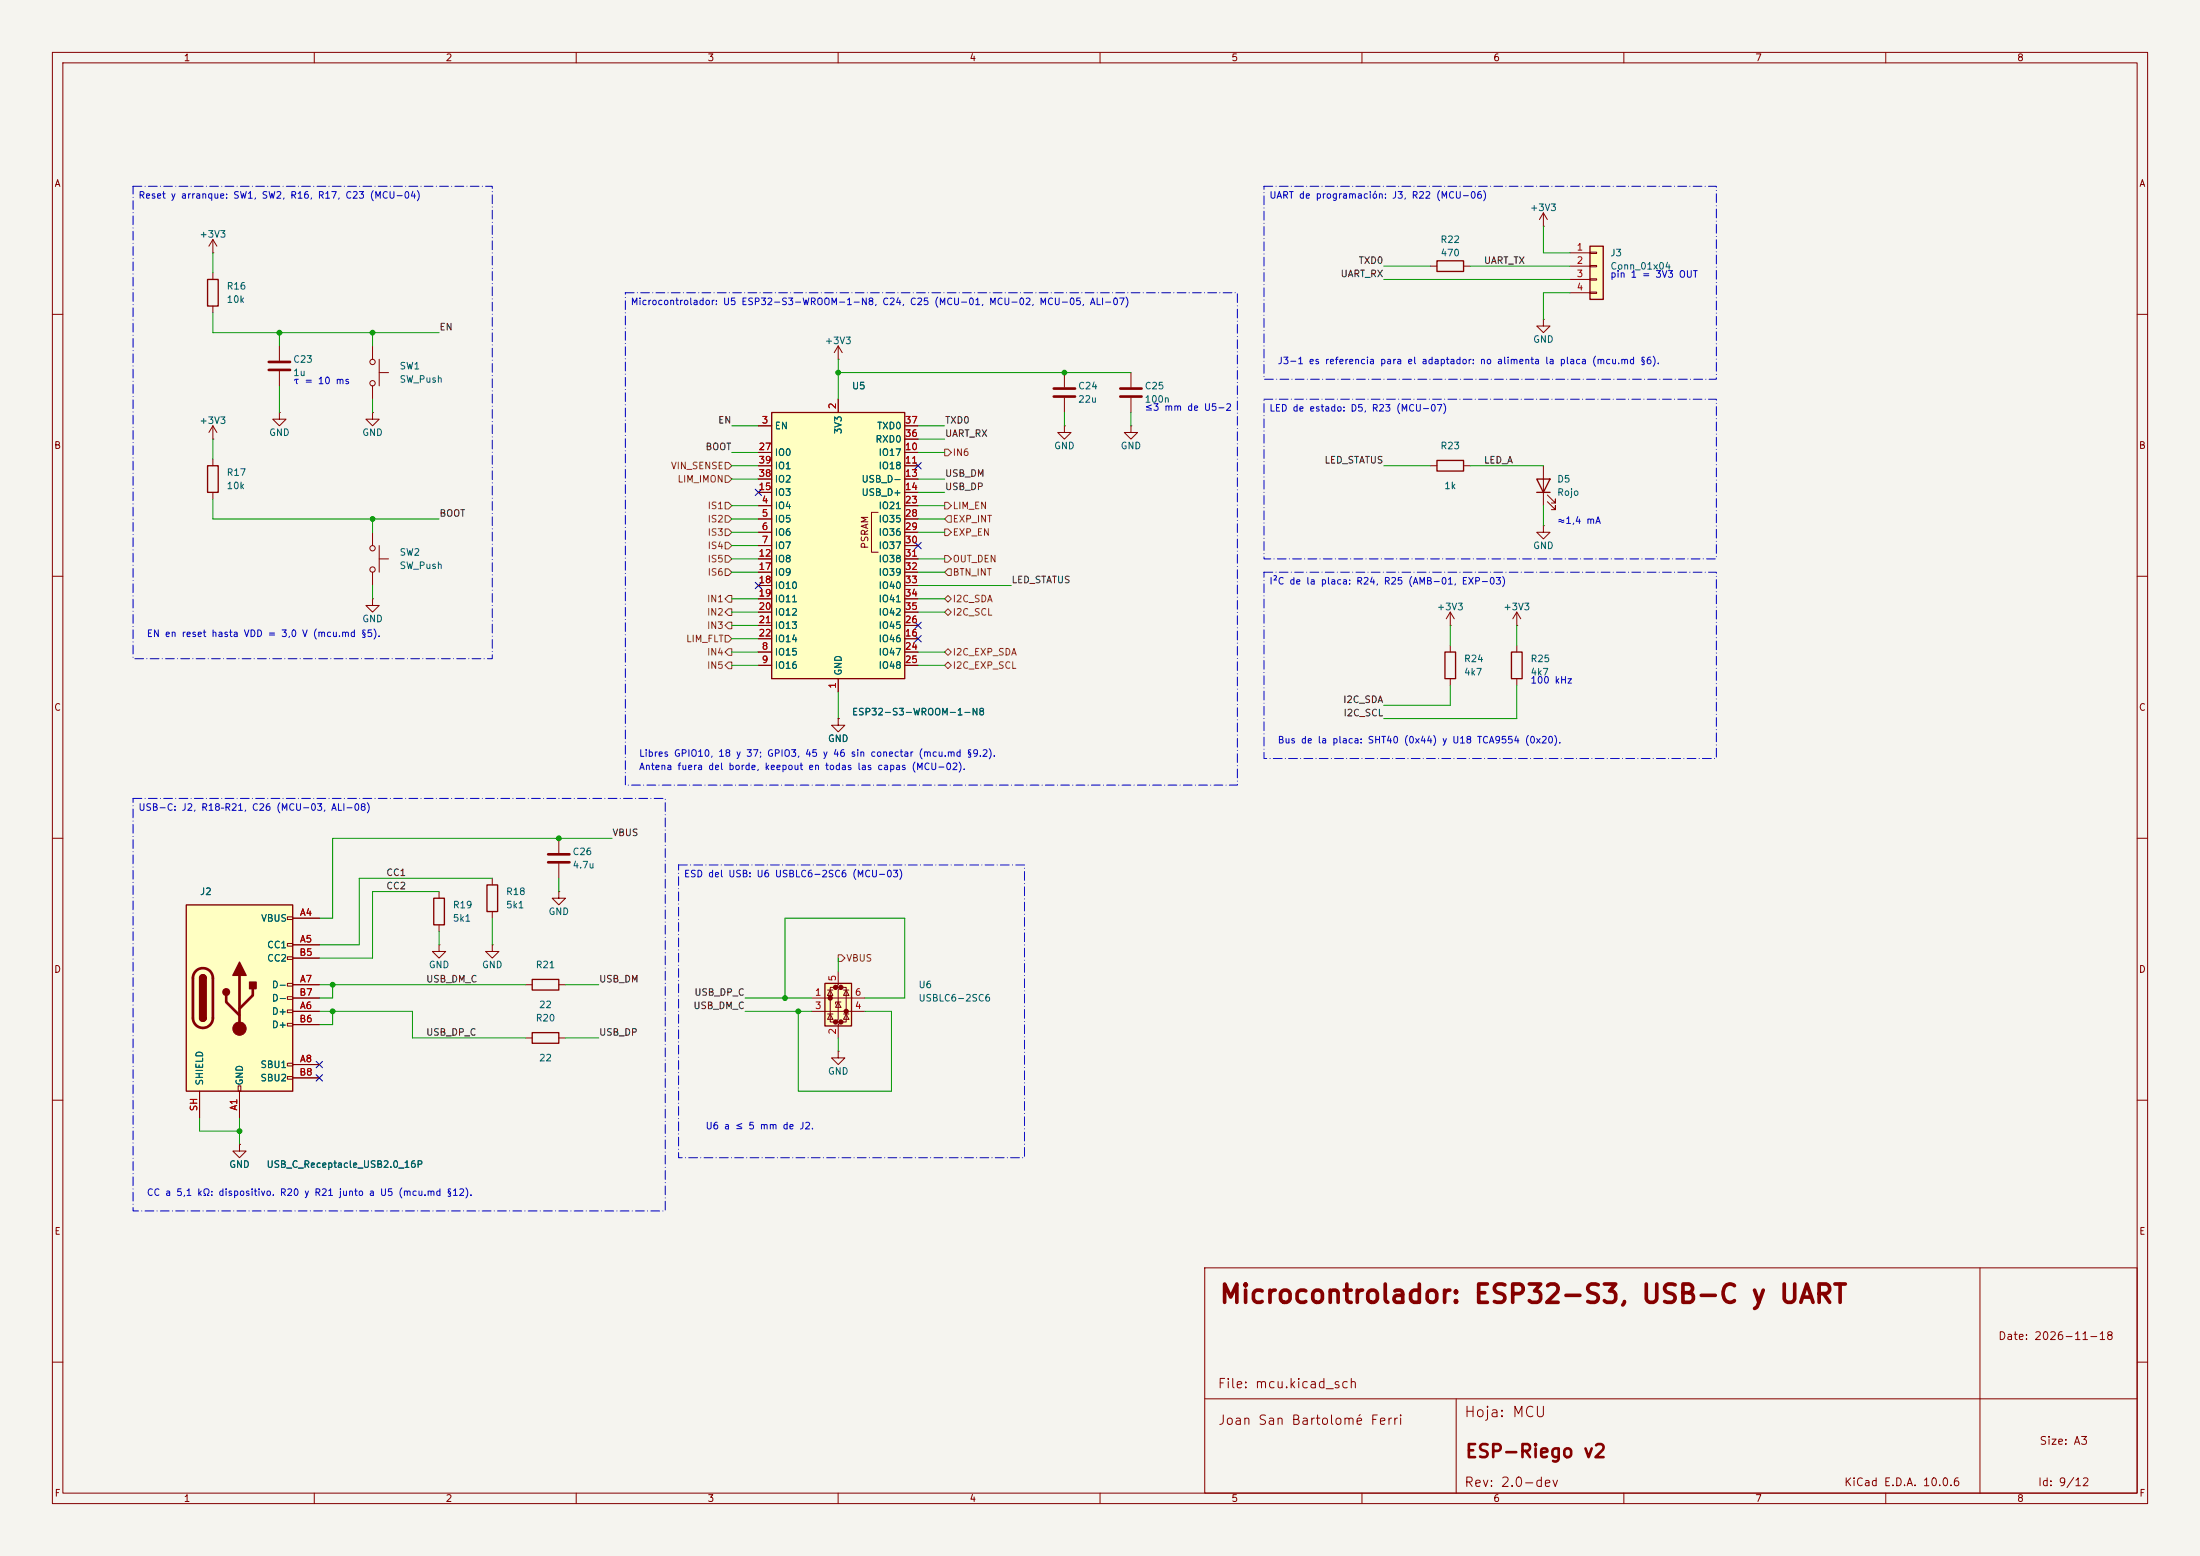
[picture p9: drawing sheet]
<svg xmlns="http://www.w3.org/2000/svg" width="420mm" height="297mm" viewBox="0 0 420 297" stroke-linecap="round" stroke-linejoin="round" font-family="sans-serif">
<path d="M0 0h420v297h-420z" fill="#f5f4ef" stroke="#f5f4ef" stroke-width=".19"/>
<g fill="none" stroke="#840000" stroke-width=".19">
<path d="M10 10h400v277h-400zM12 12h396v273h-396zM60 10v2M110 10v2M160 10v2M210 10v2M260 10v2M310 10v2M360 10v2M10 60h2M408 60h2M10 110h2"/>
<path d="M276.9 119.4h.1M276.9 116.8l-.8 1.3M276.9 116.8l.7 1.3M276.9 116.8v2.6M289.6 119.4h.1M289.6 116.8l-.8 1.3M289.6 116.8l.7 1.3M289.6 116.8v2.6M408 110h2M10 160h2M408 160h2M10 210h2"/>
<path d="M408 210h2M230 242h178v43h-178zM378 242v43M10 260h2M230 267h178M278 267v18M408 260h2M60 285v2M110 285v2M160 285v2M210 285v2M260 285v2"/>
<path d="M310 285v2M360 285v2"/>
</g>
<path d="M157.5 187.7h5.1v8.1h-5.1z" fill="#ffffc2"/>
<g fill="#840000" stroke="#840000" stroke-width=".51">
<circle cx="158.5" cy="190.5" r=".25"/>
<circle cx="159.5" cy="188.5" r=".25"/>
<circle cx="159.5" cy="195.1" r=".25"/>
<circle cx="160.5" cy="188.5" r=".25"/>
<circle cx="160.5" cy="195.1" r=".25"/>
<circle cx="161.5" cy="193" r=".25"/>
</g>
<g fill="none" stroke="#840000" stroke-width=".19">
<path d="M40.6 52.1v1.2M40.6 58.4v1.3M53.3 78.7v1.3h1.3l-1.3 1.3-1.2-1.3h1.2M53.3 78.7h.1M71.1 78.7v1.3h1.3l-1.3 1.3-1.3-1.3h1.3M71.1 78.7h.1M160 68.6h.1M160 66v2.6M160 66l-.7 1.3M160 66l.8 1.3M294.6 61v1.2h1.3l-1.3 1.3-1.2-1.3h1.2M294.6 61h.1"/>
<path d="M40.6 87.6v1.3M40.6 94v1.3M71.1 114.3v1.3h1.3l-1.3 1.2-1.3-1.2h1.3M71.1 114.3h.1M71.1 101.6v2.5M71.1 109.2v2.6M72.4 106.7h1.8M72.4 104.1v5.1M160 137.2v1.2h1.3l-1.3 1.3-1.3-1.3h1.3M160 137.2h.1M276.9 123.2v1.3M276.9 129.5v1.3"/>
<path d="M154.9 190.5h10.2M154.9 193h10.2M158 193.5h1M158 189h1M158.5 189l.5 1h-1zM158.5 193.5l.5 1.1h-1zM159.5 188.5h-1v6.6h1M160 185.4v2.6l-.5 .5h1l-.5 .5v5.6l-.5 .5h1l-.5 .5v2.5M160 191.3l.5 1h-1zM160.5 191.3h-1v.3M160.5 188.5h1v6.6h-1M161 193.5h1.1"/>
<path d="M161 189h1.1M161.5 189l.6 1h-1.1zM161.5 193.5l.6 1.1h-1.1zM160 200.7v1.2h1.3l-1.3 1.3-1.3-1.3h1.3M160 200.7h.1"/>
<circle cx="71.1" cy="108.7" r=".51"/>
<circle cx="71.1" cy="104.6" r=".51"/>
</g>
<path d="M39.6 53.3h2.1v5.1h-2.1zM39.6 88.9h2.1v5.1h-2.1zM275.8 124.5h2.1v5h-2.1zM157.5 187.7h5.1v8.1h-5.1z" fill="none" stroke="#840000" stroke-width=".25"/>
<path d="M147.3 78.7h25.4v50.8h-25.4z" fill="#ffffc2"/>
<path d="M274.3 49.8h5.1v2h-5.1zM147.3 78.7h25.4v50.8h-25.4zM274.3 87.9h5.1v2h-5.1zM293.4 91.4h2.5l-1.3 2.6zM293.4 94h2.5M288.5 124.5h2.1v5h-2.1z" fill="none" stroke="#840000" stroke-width=".25"/>
<g fill="none" stroke="#840000" stroke-width=".19">
<path d="M40.6 48.3h.1M40.6 45.7v2.6M40.6 45.7l-.7 1.3M40.6 45.7l.8 1.3M273 50.8h1.3M279.4 50.8h1.3M294.6 43.2h.1M294.6 40.6v2.6M294.6 40.6l-.7 1.3M294.6 40.6l.8 1.3M53.3 66v2.8M53.3 70.9v2.8"/>
<path d="M71.1 66v2.6M71.1 73.7v2.5M72.4 71.1h1.8M72.4 68.6v5.1M160 76.2v2.5M203.2 71.1v2.8M203.2 75.9v2.8M215.9 71.1v2.8M215.9 75.9v2.8M40.6 83.8h.1M40.6 81.3l-.7 1.3M40.6 81.3l.8 1.3"/>
<path d="M40.6 81.3v2.5M144.8 81.3h2.5M144.8 96.5h2.5M144.8 99.1h2.5M144.8 86.4h2.5M144.8 88.9h2.5M144.8 91.4h2.5M144.8 94h2.5M167.6 97.8h-1.2v7.6h1.2M172.7 81.3h2.6M172.7 96.5h2.6M172.7 99.1h2.6"/>
<path d="M172.7 86.4h2.6M172.7 88.9h2.6M172.7 91.4h2.6M172.7 94h2.6M172.7 83.8h2.6M203.2 81.3v1.3h1.3l-1.3 1.2-1.3-1.2h1.3M203.2 81.3h.1M215.9 81.3v1.3h1.3l-1.3 1.2-1.3-1.2h1.3M215.9 81.3h.1M273 88.9h1.3M279.4 88.9h1.3M294.6 88.9v7.6"/>
<path d="M295.4 95.8l1.5 1.5v-.8v.8h-.7M295.4 94.5l1.5 1.5v-.7v.7h-.7M144.8 101.6h2.5M144.8 104.1h2.5M144.8 106.7h2.5M144.8 109.2h2.5M144.8 111.8h2.5M144.8 114.3h2.5M144.8 116.8h2.5M144.8 119.4h2.5M172.7 101.6h2.6M172.7 104.1h2.6"/>
<path d="M172.7 106.7h2.6M172.7 109.2h2.6M172.7 111.8h2.6M172.7 114.3h2.6M172.7 116.8h2.6M172.7 119.4h2.6M294.6 100.3v1.3h1.3l-1.3 1.3-1.2-1.3h1.2M294.6 100.3h.1M144.8 124.5h2.5M144.8 127h2.5M144.8 121.9h2.5M160 129.5v2.6"/>
<path d="M172.7 124.5h2.6M172.7 127h2.6M172.7 121.9h2.6M289.6 123.2v1.3M289.6 129.5v1.3M83.8 180.3v1.3h1.3l-1.3 1.3-1.3-1.3h1.3M83.8 180.3h.1M45.7 218.4v1.3h1.3l-1.3 1.3-1.3-1.3h1.3M45.7 218.4h.1"/>
<circle cx="71.1" cy="73.2" r=".51"/>
<circle cx="71.1" cy="69.1" r=".51"/>
</g>
<path d="M51.3 69.1h4.1M51.3 70.6h4.1M201.2 74.2h4M201.2 75.7h4M213.9 74.2h4M213.9 75.7h4" fill="none" stroke="#840000" stroke-width=".51"/>
<path d="M35.6 172.7h20.3v35.6h-20.3z" fill="#ffffc2"/>
<g fill="none" stroke="#840000" stroke-width=".19">
<path d="M54.9 175h1v.5h-1zM55.9 175.3h5.1M83.8 170.2v1.3M83.8 176.5v1.3M94 167.6v1.3M94 174v1.3M106.7 170.2v1.3h1.2l-1.2 1.2-1.3-1.2h1.3M106.7 170.2h.1M106.7 160v2.8M106.7 164.8v2.8M54.9 180.1h1v.5h-1zM54.9 182.6h1v.5h-1z"/>
<path d="M54.9 187.7h1v.5h-1zM54.9 190.2h1v.6h-1zM54.9 192.8h1v.5h-1zM54.9 195.3h1v.5h-1zM55.9 180.3h5.1M55.9 193h5.1M55.9 188h5.1M55.9 182.9h5.1M55.9 195.6h5.1M55.9 190.5h5.1M94 180.3v1.3h1.2l-1.2 1.3-1.3-1.3h1.3M94 180.3h.1"/>
<path d="M100.3 188h1.3M100.3 198.1h1.3M106.7 188h1.2M106.7 198.1h1.2M38.1 208.3v5.1M45.5 207.3h.5v1h-.5zM45.7 208.3v5.1M54.9 202.9h1v.6h-1zM54.9 205.5h1v.5h-1zM55.9 203.2h5.1M55.9 205.7h5.1"/>
</g>
<path d="M35.6 172.7h20.3v35.6h-20.3zM82.8 171.5h2v5h-2zM93 168.9h2v5.1h-2zM38.1 186.7a.64 .64 0 0 1 .6-.6 .64 .64 0 0 1 .7 .6M38.1 194.3a.64 .64 0 0 0 .6 .6 .64 .64 0 0 0 .7-.6M101.6 197.1h5.1v2h-5.1zM101.6 186.9h5.1v2.1h-5.1z" fill="none" stroke="#840000" stroke-width=".25"/>
<path d="M104.6 163.1h4.1M104.6 164.6h4.1M37.4 185.4a1.9 1.9 0 0 1 2.1-.5 1.9 1.9 0 0 1 1.1 1.8v7.6a1.91 1.91 0 0 1-1.9 1.9 1.91 1.91 0 0 1-1.9-1.9v-7.8l.2-.6zM43.2 190v1.3l2.5 2.5M45.7 186.2v10.1M48.3 188.7v1.3l-2.6 2.5" fill="none" stroke="#840000" stroke-width=".51"/>
<g fill="#840000" stroke="#840000" stroke-width=".25">
<path d="M38.1 186.7h1.3v7.6h-1.3z"/>
<path d="M38.3 186.2a.64 .64 0 0 1 .7-.1 .64 .64 0 0 1 .4 .6h-1.3z"/>
<path d="M38.1 194.3h1.3a.64 .64 0 0 1-.7 .6 .64 .64 0 0 1-.6-.6z"/>
<path d="M45.7 183.6l1.3 2.6h-2.6z"/>
<path d="M47.6 187.5h1.3v1.2h-1.3z"/>
<circle cx="43.2" cy="189.4" r=".63"/>
</g>
<circle cx="45.7" cy="196.3" r="1.27" fill="#840000" stroke="#840000" stroke-width=".19"/>
<path d="M303.5 47h2.6v10.2h-2.6z" fill="#ffffc2"/>
<path d="M303.5 47h2.6v10.2h-2.6z" fill="none" stroke="#840000" stroke-width=".25"/>
<g fill="none" stroke="#840000" stroke-width=".19">
<path d="M299.7 48.3h3.8M299.7 50.8h3.8M299.7 53.3h3.8M299.7 55.9h3.8M303.5 48.1h1.3v.3h-1.3zM303.5 50.7h1.3v.2h-1.3zM303.5 53.2h1.3v.3h-1.3zM303.5 55.8h1.3v.2h-1.3zM160 76.2v2.5M144.8 81.3h2.5M144.8 96.5h2.5M144.8 99.1h2.5"/>
<path d="M144.8 86.4h2.5M144.8 88.9h2.5M144.8 91.4h2.5M144.8 94h2.5M172.7 81.3h2.6M172.7 96.5h2.6M172.7 99.1h2.6M172.7 86.4h2.6M172.7 88.9h2.6M172.7 91.4h2.6M172.7 94h2.6M172.7 83.8h2.6"/>
<path d="M144.8 101.6h2.5M144.8 104.1h2.5M144.8 106.7h2.5M144.8 109.2h2.5M144.8 111.8h2.5M144.8 114.3h2.5M144.8 116.8h2.5M144.8 119.4h2.5M172.7 101.6h2.6M172.7 104.1h2.6M172.7 106.7h2.6M172.7 109.2h2.6"/>
<path d="M172.7 111.8h2.6M172.7 114.3h2.6M172.7 116.8h2.6M172.7 119.4h2.6M144.8 124.5h2.5M144.8 127h2.5M144.8 121.9h2.5M160 137.2h.1M160 129.5v2.6M172.7 124.5h2.6M172.7 127h2.6M172.7 121.9h2.6"/>
<path d="M55.9 175.3h5.1M55.9 180.3h5.1M55.9 193h5.1M55.9 188h5.1M55.9 182.9h5.1M55.9 195.6h5.1M55.9 190.5h5.1M38.1 208.3v5.1M45.7 218.4h.1M45.7 208.3v5.1M55.9 203.2h5.1M55.9 205.7h5.1"/>
</g>
<g fill="none" stroke="#725600" stroke-width=".19">
<path d="M138.4 98.4h.7l.6 .7-.6 .6h-.7zM138.4 88.3h.7l.6 .6-.6 .6h-.7zM138.4 95.9h.7l.6 .6-.6 .7h-.7zM138.4 90.8h.7l.6 .6-.6 .7h-.7zM180.3 85.7h.7l.6 .7-.6 .6h-.7zM180.3 95.9h.7l.6 .6-.6 .7h-.7zM181 98.4h.6v1.3h-.6l-.7-.6zM138.4 101h.7l.6 .6-.6 .6h-.7zM138.4 103.5h.7l.6 .6-.6 .7h-.7zM138.4 106h.7l.6 .7-.6 .6h-.7zM138.4 108.6h.7l.6 .6-.6 .7h-.7zM139.1 116.2h.6v1.3h-.6l-.7-.7z"/>
<path d="M139.1 113.7h.6v1.2h-.6l-.7-.6zM139.1 118.7h.6v1.3h-.6l-.7-.6zM180.3 106h.7l.6 .7-.6 .6h-.7zM180.3 114.3l.7-.6 .6 .6-.6 .6zM180.3 116.8l.7-.6 .6 .6-.6 .7zM180.3 101h.7l.6 .6-.6 .6h-.7zM181 108.6h.6v1.3h-.6l-.7-.7zM138.4 121.3h.7l.6 .6-.6 .7h-.7zM139.1 126.4h.6v1.2h-.6l-.7-.6zM139.1 123.8h.6v1.3h-.6l-.7-.6zM180.3 127l.7-.6 .6 .6-.6 .6zM181 123.8l.6 .7-.6 .6-.7-.6z"/>
<path d="M160 182.2h.7l.6 .7-.6 .6h-.7z"/>
</g>
<g fill="none" stroke="#009600" stroke-width=".19">
<path d="M40.6 59.7v3.8h43.2M40.6 48.3v3.8M264.2 50.8h8.8M264.2 53.3h35.5M280.7 50.8h19M294.6 43.2v5.1h5.1M299.7 55.9h-5.1v5.1M53.3 63.5v2.5M53.3 73.7v5M71.1 63.5v2.5M71.1 76.2v2.5M160 68.6v7.6"/>
<path d="M160 71.1h55.9M203.2 78.7v2.6M215.9 78.7v2.6M40.6 95.3v3.8h43.2M40.6 83.8v3.8M71.1 99.1v2.5M139.7 88.9h5.1M139.7 99.1h5.1M139.7 81.3h5.1M139.7 91.4h5.1M139.7 96.5h5.1M139.7 86.4h5.1"/>
<path d="M175.3 99.1h5M175.3 83.8h5M175.3 81.3h5M175.3 91.4h5M175.3 94h5M175.3 96.5h5M175.3 86.4h5M264.2 88.9h8.8M280.7 88.9h13.9M294.6 96.5v3.8M71.1 111.8v2.5M139.7 104.1h5.1"/>
<path d="M139.7 106.7h5.1M139.7 109.2h5.1M139.7 114.3h5.1M139.7 116.8h5.1M139.7 119.4h5.1M139.7 101.6h5.1M175.3 106.7h5M175.3 109.2h5M175.3 114.3h5M175.3 116.8h5M175.3 101.6h5M175.3 111.8h17.7"/>
<path d="M276.9 119.4v3.8M289.6 119.4v3.8M139.7 127h5.1M139.7 124.5h5.1M139.7 121.9h5.1M160 132.1v5.1M175.3 127h5M175.3 124.5h5M276.9 130.8v3.8h-12.7M289.6 130.8v6.4h-25.4M83.8 170.2h-12.7v12.7h-10.1M83.8 177.8v2.5"/>
<path d="M94 167.6h-25.4v12.7h-7.6M94 175.3v5M106.7 167.6v2.6M116.8 160h-53.3v15.3h-2.5M61 188h39.3M61 193h17.7v5.1h21.6M63.5 188v2.5h-2.5M63.5 193v2.6h-2.5M107.9 188h6.4M107.9 198.1h6.4M142.2 190.5h12.7M142.2 193h12.7"/>
<path d="M149.9 190.5v-15.2h22.8v15.2h-7.6M152.4 193v15.3h17.8v-15.3h-5.1M160 182.9v2.5M160 198.1v2.6M38.1 213.4v2.5h7.6M45.7 213.4v5"/>
</g>
<g fill="none" stroke="#000084" stroke-width=".19">
<path d="M144.2 93.4l1.2 1.2M145.4 93.4l-1.2 1.2M174.7 88.3l1.2 1.2M175.9 88.3l-1.2 1.2M144.2 111.2l1.2 1.2M145.4 111.2l-1.2 1.2M174.7 118.8l1.2 1.2M174.7 103.5l1.2 1.2M175.9 118.8l-1.2 1.2M175.9 103.5l-1.2 1.2M174.7 121.3l1.2 1.2M175.9 121.3l-1.2 1.2"/>
<path d="M60.4 205.1l1.2 1.2M60.4 202.6l1.2 1.2M61.6 205.1l-1.2 1.2M61.6 202.6l-1.2 1.2"/>
</g>
<path d="M25.4 35.6h68.6v90.1h-68.6zM241.3 35.6h86.4v36.8h-86.4zM119.4 55.9h116.8v94h-116.8zM241.3 76.2h86.4v30.5h-86.4zM241.3 109.2h86.4v35.6h-86.4zM25.4 152.4h101.6v78.7h-101.6zM129.5 165.1h66.1v55.9h-66.1z" fill="none" stroke="#0000c2" stroke-width=".19" stroke-dasharray="1.7 .6 0 .6"/>
<g fill="#009600" stroke="#009600" stroke-width=".19">
<circle cx="45.7" cy="215.9" r=".46"/>
<circle cx="63.5" cy="188" r=".46"/>
<circle cx="63.5" cy="193" r=".46"/>
<circle cx="160" cy="71.1" r=".46"/>
<circle cx="71.1" cy="63.5" r=".46"/>
<circle cx="71.1" cy="99.1" r=".46"/>
<circle cx="53.3" cy="63.5" r=".46"/>
<circle cx="106.7" cy="160" r=".46"/>
<circle cx="149.9" cy="190.5" r=".46"/>
<circle cx="152.4" cy="193" r=".46"/>
<circle cx="203.2" cy="71.1" r=".46"/>
</g>
<text font-size="3.5" fill="#840000" x="232.6" y="249.6">Microcontrolador: ESP32-S3, USB-C y UART</text>
<text font-size="2.5" fill="#840000" x="279.6" y="278.9">ESP-Riego v2</text>
<text font-size="2" fill="#840000" x="279.4" y="271">Hoja: MCU</text>
<g font-size="1.8" fill="#840000">
<text x="232.3" y="265.5">File: mcu.kicad_sch</text>
<text x="232.4" y="272.4">Joan San Bartolomé Ferri</text>
<text x="279.4" y="284.3">Rev: 2.0-dev</text>
</g>
<g font-size="1.5" fill="#840000">
<text x="381.4" y="256.1">Date: 2026-11-18</text>
<text x="389.2" y="276.1">Size: A3</text>
<text x="351.9" y="284">KiCad E.D.A. 10.0.6</text>
<text x="388.9" y="284">Id: 9/12</text>
</g>
<g font-size="1.3" fill="#840000">
<text x="35" y="12">1</text>
<text x="85" y="12">2</text>
<text x="135" y="12">3</text>
<text x="185" y="12">4</text>
<text x="235" y="12">5</text>
<text x="285" y="12">6</text>
<text x="335" y="12">7</text>
<text x="385" y="12">8</text>
<text x="10.3" y="36">A</text>
<text x="408.3" y="36">A</text>
<text x="10.2" y="86">B</text>
<text x="408.2" y="86">B</text>
<text x="166.1" y="104.9" transform="rotate(-90 166.1 104.9)">PSRAM</text>
<text x="10.2" y="136">C</text>
<text x="408.2" y="136">C</text>
<text x="10.2" y="186">D</text>
<text x="408.2" y="186">D</text>
<text x="10.3" y="236">E</text>
<text x="408.3" y="236">E</text>
<text x="10.3" y="286">F</text>
<text x="35" y="287">1</text>
<text x="85" y="287">2</text>
<text x="135" y="287">3</text>
<text x="185" y="287">4</text>
<text x="235" y="287">5</text>
<text x="285" y="287">6</text>
<text x="335" y="287">7</text>
<text x="385" y="287">8</text>
<text x="408.3" y="286">F</text>
</g>
<g font-size="1.3" fill="#0000c2">
<text x="26.3" y="38.2">Reset y arranque: SW1, SW2, R16, R17, C23 (MCU-04)</text>
<text x="242.2" y="38.2">UART de programación: J3, R22 (MCU-06)</text>
<text x="307.3" y="53.3">pin 1 = 3V3 OUT</text>
<text x="120.3" y="58.5">Microcontrolador: U5 ESP32-S3-WROOM-1-N8, C24, C25 (MCU-01, MCU-02, MCU-05, ALI-07)</text>
<text x="243.8" y="69.8">J3-1 es referencia para el adaptador: no alimenta la placa (mcu.md §6).</text>
<text x="55.9" y="73.6">τ = 10 ms</text>
<text x="218.4" y="78.7">≤3 mm de U5-2</text>
<text x="242.2" y="78.9">LED de estado: D5, R23 (MCU-07)</text>
<text x="297.2" y="100.3">≈1,4 mA</text>
<text x="242.2" y="111.9">I²C de la placa: R24, R25 (AMB-01, EXP-03)</text>
<text x="27.9" y="121.9">EN en reset hasta VDD = 3,0 V (mcu.md §5).</text>
<text x="292.1" y="130.8">100 kHz</text>
<text x="243.8" y="142.2">Bus de la placa: SHT40 (0x44) y U18 TCA9554 (0x20).</text>
<text x="121.9" y="144.8">Libres GPIO10, 18 y 37; GPIO3, 45 y 46 sin conectar (mcu.md §9.2).</text>
<text x="121.9" y="147.3">Antena fuera del borde, keepout en todas las capas (MCU-02).</text>
<text x="26.3" y="155.1">USB-C: J2, R18–R21, C26 (MCU-03, ALI-08)</text>
<text x="130.5" y="167.8">ESD del USB: U6 USBLC6-2SC6 (MCU-03)</text>
<text x="134.6" y="215.9">U6 a ≤ 5 mm de J2.</text>
<text x="27.9" y="228.6">CC a 5,1 kΩ: dispositivo. R20 y R21 junto a U5 (mcu.md §12).</text>
</g>
<g font-size="1.3" fill="#006464">
<text x="292" y="40.6">+3V3</text>
<text x="38" y="45.7">+3V3</text>
<text x="274.9" y="46.7">R22</text>
<text x="274.9" y="49.2">470</text>
<text x="307.3" y="49.2">J3</text>
<text x="307.3" y="51.8">Conn_01x04</text>
<text x="43.2" y="55.6">R16</text>
<text x="43.2" y="58.1">10k</text>
<text x="157.4" y="66">+3V3</text>
<text x="292.6" y="65.7">GND</text>
<text x="55.9" y="69.5">C23</text>
<text x="76.2" y="70.8">SW1</text>
<text x="55.9" y="72.1">1u</text>
<text x="76.2" y="73.4">SW_Push</text>
<text x="162.5" y="74.6">U5</text>
<text x="205.7" y="74.6">C24</text>
<text x="205.7" y="77.2">22u</text>
<text x="218.4" y="74.6">C25</text>
<text x="218.4" y="77.2">100n</text>
<text x="38" y="81.2">+3V3</text>
<text x="51.3" y="83.5">GND</text>
<text x="69.1" y="83.5">GND</text>
<text x="147.8" y="82.2">EN</text>
<text x="161" y="83" transform="rotate(-90 161 83)">3V3</text>
<text x="167.3" y="82.2">TXD0</text>
<text x="147.8" y="87.3">IO0</text>
<text x="147.8" y="89.9">IO1</text>
<text x="167" y="84.8">RXD0</text>
<text x="167.6" y="87.3">IO17</text>
<text x="167.6" y="89.9">IO18</text>
<text x="201.1" y="86.1">GND</text>
<text x="213.8" y="86.1">GND</text>
<text x="274.9" y="86.1">R23</text>
<text x="43.2" y="91.1">R17</text>
<text x="43.2" y="93.7">10k</text>
<text x="147.8" y="94.9">IO3</text>
<text x="147.8" y="92.4">IO2</text>
<text x="164.4" y="92.4">USB_D-</text>
<text x="164.4" y="94.9">USB_D+</text>
<text x="275.6" y="93.7">1k</text>
<text x="297.2" y="92.4">D5</text>
<text x="297.2" y="94.9">Rojo</text>
<text x="147.8" y="97.5">IO4</text>
<text x="147.8" y="100">IO5</text>
<text x="167.6" y="97.5">IO21</text>
<text x="167.6" y="100">IO35</text>
<text x="76.2" y="106.4">SW2</text>
<text x="147.8" y="102.6">IO6</text>
<text x="147.8" y="105.1">IO7</text>
<text x="147.8" y="107.6">IO8</text>
<text x="167.6" y="102.6">IO36</text>
<text x="167.6" y="105.1">IO37</text>
<text x="167.6" y="107.6">IO38</text>
<text x="292.6" y="105.1">GND</text>
<text x="76.2" y="108.9">SW_Push</text>
<text x="147.8" y="110.2">IO9</text>
<text x="147.8" y="112.7">IO10</text>
<text x="167.6" y="110.2">IO39</text>
<text x="167.6" y="112.7">IO40</text>
<text x="69.1" y="119.1">GND</text>
<text x="147.8" y="115.3">IO11</text>
<text x="147.8" y="117.8">IO12</text>
<text x="167.6" y="115.3">IO41</text>
<text x="167.6" y="117.8">IO42</text>
<text x="274.2" y="116.8">+3V3</text>
<text x="286.9" y="116.8">+3V3</text>
<text x="147.8" y="125.4">IO15</text>
<text x="147.8" y="120.3">IO13</text>
<text x="147.8" y="122.9">IO14</text>
<text x="167.6" y="122.9">IO46</text>
<text x="167.6" y="125.4">IO47</text>
<text x="167.6" y="120.3">IO45</text>
<text x="147.8" y="128">IO16</text>
<text x="161" y="129.1" transform="rotate(-90 161 129.1)">GND</text>
<text x="167.6" y="128">IO48</text>
<text x="279.4" y="126.7">R24</text>
<text x="279.4" y="129.2">4k7</text>
<text x="292.1" y="126.7">R25</text>
<text x="292.1" y="129.2">4k7</text>
<text x="162.5" y="136.9">ESP32-S3-WROOM-1-N8</text>
<text x="158" y="141.9">GND</text>
<text x="109.2" y="163.5">C26</text>
<text x="109.2" y="166.1">4.7u</text>
<text x="38.1" y="171.1">J2</text>
<text x="86.3" y="173.7">R19</text>
<text x="96.5" y="171.1">R18</text>
<text x="96.5" y="173.7">5k1</text>
<text x="49.7" y="176.2">VBUS</text>
<text x="86.3" y="176.2">5k1</text>
<text x="104.6" y="175">GND</text>
<text x="50.9" y="181.3">CC1</text>
<text x="50.9" y="183.8">CC2</text>
<text x="81.8" y="185.1">GND</text>
<text x="91.9" y="185.1">GND</text>
<text x="102.2" y="185.1">R21</text>
<text x="51.8" y="188.9">D-</text>
<text x="51.8" y="191.5">D-</text>
<text x="175.2" y="188.9">U6</text>
<text x="175.2" y="191.5">USBLC6-2SC6</text>
<text x="51.8" y="194">D+</text>
<text x="51.8" y="196.5">D+</text>
<text x="102.2" y="195.3">R20</text>
<text x="102.8" y="192.7">22</text>
<text x="102.8" y="202.9">22</text>
<text x="39.1" y="207.3" transform="rotate(-90 39.1 207.3)">SHIELD</text>
<text x="46.7" y="207.3" transform="rotate(-90 46.7 207.3)">GND</text>
<text x="49.6" y="204.2">SBU1</text>
<text x="49.6" y="206.7">SBU2</text>
<text x="158" y="205.4">GND</text>
<text x="43.7" y="223.2">GND</text>
<text x="50.8" y="223.2">USB_C_Receptacle_USB2.0_16P</text>
</g>
<g font-size="1.3" fill="#0f0f0f">
<text x="255.8" y="53.2">UART_RX</text>
<text x="259.3" y="50.7">TXD0</text>
<text x="283.2" y="50.7">UART_TX</text>
<text x="83.8" y="63.4">EN</text>
<text x="137" y="81.2">EN</text>
<text x="180.3" y="81.2">TXD0</text>
<text x="180.3" y="83.7">UART_RX</text>
<text x="134.6" y="86.2">BOOT</text>
<text x="252.7" y="88.8">LED_STATUS</text>
<text x="283.2" y="88.8">LED_A</text>
<text x="180.3" y="91.3">USB_DM</text>
<text x="180.3" y="93.9">USB_DP</text>
<text x="83.8" y="98.9">BOOT</text>
<text x="193" y="111.6">LED_STATUS</text>
<text x="256.3" y="134.5">I2C_SDA</text>
<text x="256.4" y="137">I2C_SCL</text>
<text x="116.8" y="159.9">VBUS</text>
<text x="73.6" y="167.5">CC1</text>
<text x="73.6" y="170.1">CC2</text>
<text x="81.3" y="187.8">USB_DM_C</text>
<text x="114.3" y="187.8">USB_DM</text>
<text x="132.5" y="190.4">USB_DP_C</text>
<text x="81.3" y="198">USB_DP_C</text>
<text x="114.3" y="198">USB_DP</text>
<text x="132.3" y="192.9">USB_DM_C</text>
</g>
<g font-size="1.3" fill="#a90000">
<text x="300.9" y="48.1">1</text>
<text x="300.9" y="50.7">2</text>
<text x="300.9" y="53.2">3</text>
<text x="300.9" y="55.7">4</text>
<text x="145.3" y="81.1">3</text>
<text x="159.9" y="78.2" transform="rotate(-90 159.9 78.2)">2</text>
<text x="172.7" y="83.7">36</text>
<text x="172.7" y="81.1">37</text>
<text x="144.7" y="86.2">27</text>
<text x="144.7" y="88.8">39</text>
<text x="172.7" y="86.2">10</text>
<text x="172.7" y="88.8">11</text>
<text x="144.7" y="93.8">15</text>
<text x="144.7" y="91.3">38</text>
<text x="172.7" y="91.3">13</text>
<text x="172.7" y="93.8">14</text>
<text x="145.3" y="96.4">4</text>
<text x="145.3" y="98.9">5</text>
<text x="145.3" y="101.5">6</text>
<text x="172.7" y="96.4">23</text>
<text x="172.7" y="98.9">28</text>
<text x="172.7" y="101.5">29</text>
<text x="144.7" y="106.5">12</text>
<text x="145.3" y="104">7</text>
<text x="172.7" y="104">30</text>
<text x="172.7" y="106.5">31</text>
<text x="144.7" y="109.1">17</text>
<text x="144.7" y="111.6">18</text>
<text x="172.7" y="109.1">32</text>
<text x="172.7" y="111.6">33</text>
<text x="144.7" y="114.2">19</text>
<text x="144.7" y="116.7">20</text>
<text x="144.7" y="119.2">21</text>
<text x="172.7" y="119.2">26</text>
<text x="172.7" y="114.2">34</text>
<text x="172.7" y="116.7">35</text>
<text x="144.7" y="121.8">22</text>
<text x="145.3" y="124.3">8</text>
<text x="172.7" y="121.8">16</text>
<text x="172.7" y="124.3">24</text>
<text x="145.3" y="126.9">9</text>
<text x="159.9" y="131.5" transform="rotate(-90 159.9 131.5)">1</text>
<text x="172.7" y="126.9">25</text>
<text x="57.1" y="175.1">A4</text>
<text x="57.1" y="182.7">B5</text>
<text x="57.1" y="180.2">A5</text>
<text x="57.1" y="190.4">B7</text>
<text x="57.1" y="187.8">A7</text>
<text x="155.5" y="190.4">1</text>
<text x="159.9" y="187.4" transform="rotate(-90 159.9 187.4)">5</text>
<text x="163.1" y="190.4">6</text>
<text x="57.1" y="195.4">B6</text>
<text x="57.1" y="192.9">A6</text>
<text x="155.5" y="192.9">3</text>
<text x="159.9" y="197.6" transform="rotate(-90 159.9 197.6)">2</text>
<text x="163.1" y="192.9">4</text>
<text x="57.1" y="203.1">A8</text>
<text x="57.1" y="205.6">B8</text>
<text x="38" y="212.2" transform="rotate(-90 38 212.2)">SH</text>
<text x="45.6" y="212.1" transform="rotate(-90 45.6 212.1)">A1</text>
</g>
<g font-size="1.3" fill="#725600">
<text x="128" y="89.9">VIN_SENSE</text>
<text x="181.8" y="87.3">IN6</text>
<text x="129.2" y="92.4">LIM_IMON</text>
<text x="135" y="100">IS2</text>
<text x="135" y="97.5">IS1</text>
<text x="181.8" y="97.5">LIM_EN</text>
<text x="181.8" y="100">EXP_INT</text>
<text x="135" y="102.6">IS3</text>
<text x="135" y="105.1">IS4</text>
<text x="135" y="107.6">IS5</text>
<text x="181.8" y="107.6">OUT_DEN</text>
<text x="181.8" y="102.6">EXP_EN</text>
<text x="135" y="110.2">IS6</text>
<text x="181.8" y="110.2">BTN_INT</text>
<text x="134.9" y="117.8">IN2</text>
<text x="134.9" y="115.3">IN1</text>
<text x="181.8" y="115.3">I2C_SDA</text>
<text x="181.8" y="117.8">I2C_SCL</text>
<text x="130.9" y="122.9">LIM_FLT</text>
<text x="134.9" y="125.4">IN4</text>
<text x="134.9" y="120.3">IN3</text>
<text x="181.8" y="125.4">I2C_EXP_SDA</text>
<text x="134.9" y="128">IN5</text>
<text x="181.8" y="128">I2C_EXP_SCL</text>
<text x="161.5" y="183.8">VBUS</text>
</g>
</svg>
